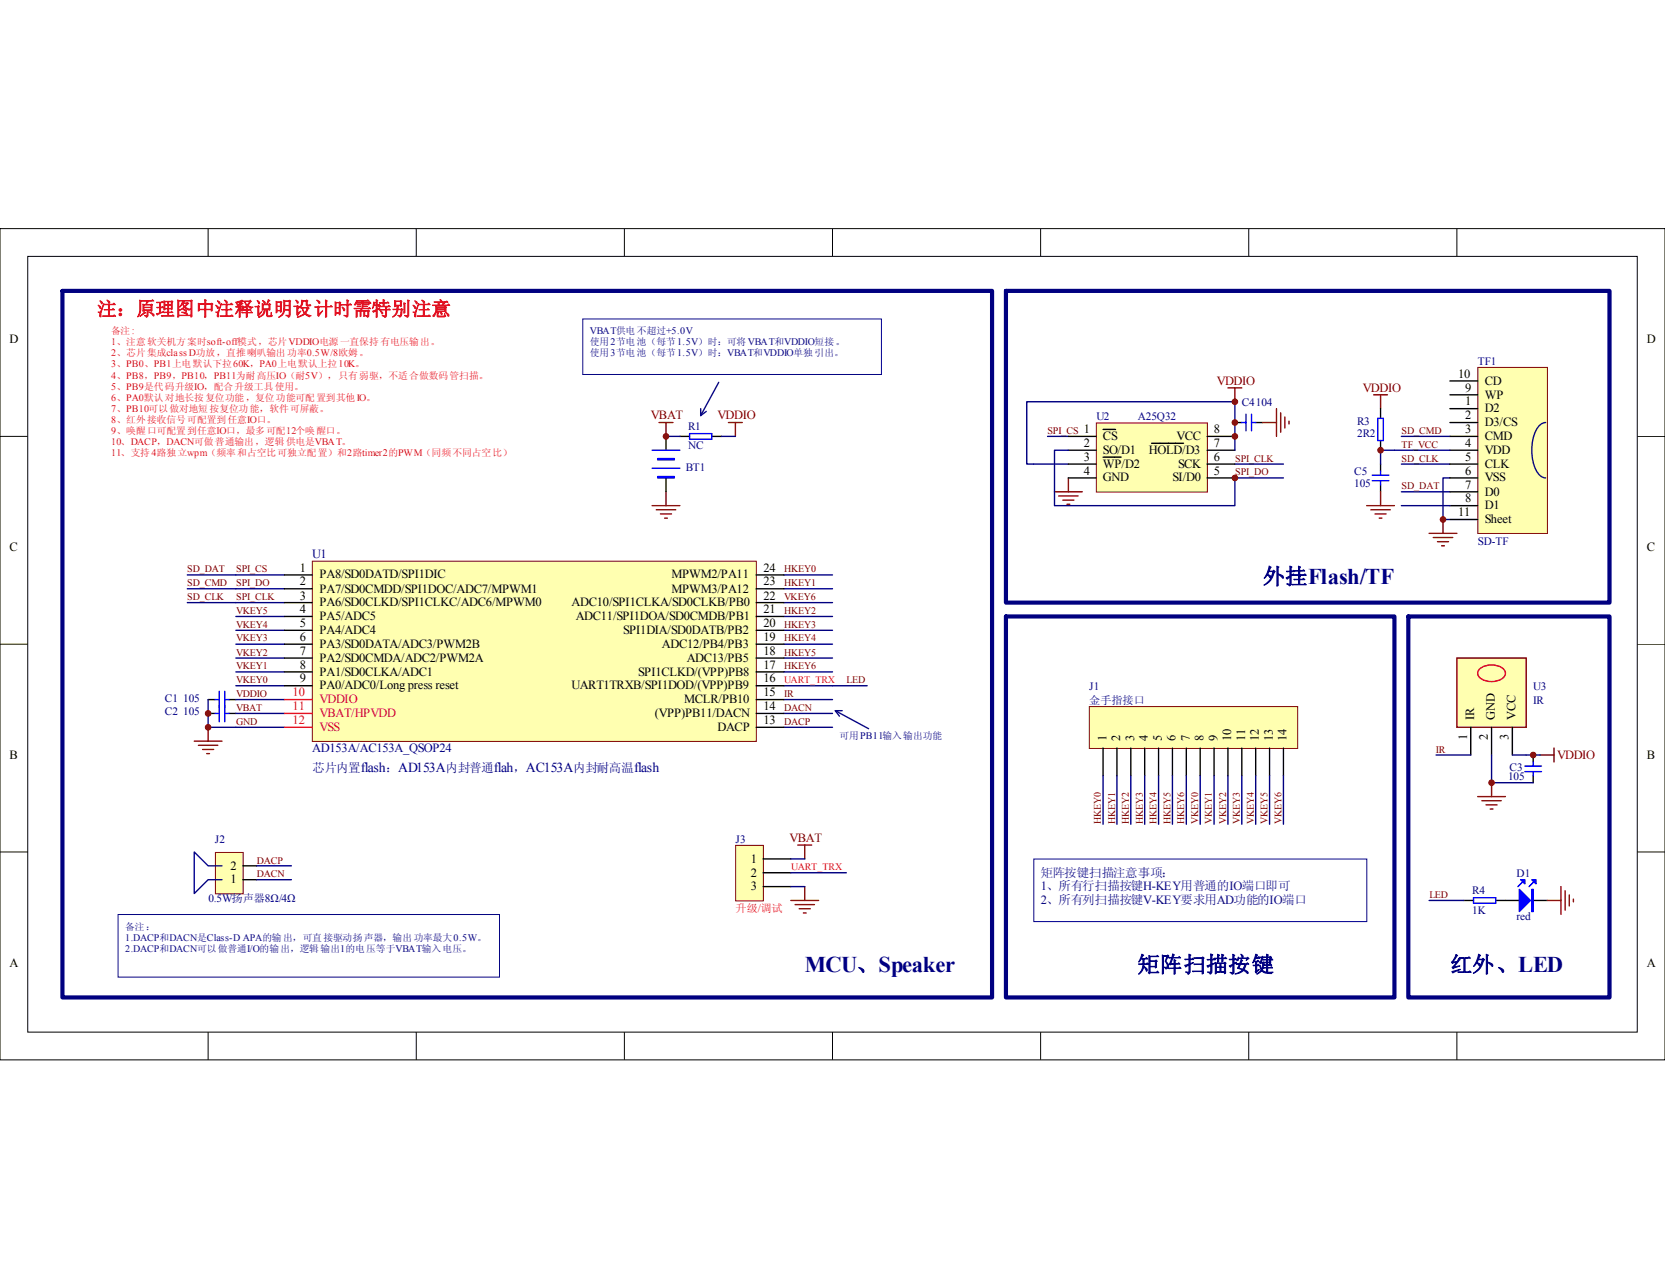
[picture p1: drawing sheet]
<svg xmlns="http://www.w3.org/2000/svg" width="279mm" height="216mm" viewBox="0 0 279 216" stroke-linecap="round" stroke-linejoin="round" font-family="sans-serif">
<g fill="none" stroke="#000" stroke-width=".17">
<path d="M0 38.4h279.4v139.4h-279.4zM34.9 38.3v4.7M69.8 38.3v4.7M104.8 38.3v4.7M139.7 38.3v4.7M174.6 38.3v4.7M209.5 38.3v4.7M244.5 38.3v4.7M4.7 43h270v130.1h-270zM0 73.2h4.7M274.7 73.2h4.7M0 108.1h4.7"/>
<path d="M274.7 108.1h4.7M0 142.9h4.7M274.7 142.9h4.7M34.9 173.1v4.7M69.8 173.1v4.7M104.8 173.1v4.7M139.7 173.1v4.7M174.6 173.1v4.7M209.5 173.1v4.7M244.5 173.1v4.7"/>
</g>
<path d="M10.5 48.8h156v118.5h-156zM168.8 48.8h101.3v52.3h-101.3z" fill="none" stroke="#000080" stroke-width=".7"/>
<path d="M173.5 144.1h55.9v10.5h-55.9z" fill="none" stroke="#11037f" stroke-width=".17"/>
<path d="M248 133.6h4.6M248.7 134.3h3.2M249.4 135h1.8M250.1 135.7h.4M250.3 131.3v2.3M258.4 126.7h2.4M260.8 125.5v2.3" fill="none" stroke="#800000" stroke-width=".23"/>
<path d="M244.5 110.4h11.6v11.6h-11.6z" fill-rule="evenodd" fill="#ffffb0" stroke="#800000" stroke-width=".23"/>
<path d="M246.8 122v4.7M250.3 122v4.7M253.8 122v4.7" fill="none" stroke="#000" stroke-width=".23"/>
<path d="M248.3 112.2a3.3 3.3 0 0 1 4 0 1.01 1.01 0 0 1-.4 1.7 3.1 3.1 0 0 1-3.8-.6l-.1-.4z" fill="none" stroke="#bf0000" stroke-width=".23"/>
<path d="M241 126.7h5.8M253.8 126.7h2.3" fill="none" stroke="#000080" stroke-width=".23"/>
<path d="M36.2 143.1h4.6v6.8h-4.6z" fill="#ffffb0"/>
<path d="M36.2 143h4.6v6.9h-4.6z" fill="none" stroke="#800000" stroke-width=".17"/>
<path d="M257.3 126.7v1.1M257.3 130.1v1.2M40.7 147.6h2.4M40.7 145.2h2.4" fill="none" stroke="#000" stroke-width=".23"/>
<path d="M255.9 129.4h2.8M255.9 128.5h2.8M257.3 127.8v.7M257.3 129.4v.7" fill="none" stroke="#00f" stroke-width=".23"/>
<path d="M173.5 77.9h5.8M175.8 73.2h3.5M207.2 77.9h8.2M207.2 80.2h8.2M250.3 126.7v4.6h7M256.1 126.7h2.3M43.1 145.2h5.8M43.1 147.6h5.8" fill="none" stroke="#000080" stroke-width=".23"/>
<path d="M206.1 65.1h2.3M207.2 65.1v2.3M177 82.5h4.6M177.7 83.2h3.2M178.4 83.9h1.8M179 84.6h.5M179.3 80.2v2.3" fill="none" stroke="#800000" stroke-width=".23"/>
<path d="M184.1 71h18.5v11.5h-18.5z" fill="#ffffb0"/>
<path d="M184 71h18.6v11.5h-18.6z" fill="none" stroke="#800000" stroke-width=".17"/>
<g fill="none" stroke="#000" stroke-width=".23">
<path d="M179.3 73.2h4.6M179.3 75.5h4.6M179.3 77.9h4.6M185.1 72h2.1M185.1 76.7h3M193.3 74.4h5.3M202.6 73.2h4.6M202.6 75.5h4.6M202.6 77.9h4.6M207.2 70.9h1.2M210.7 70.9h1.2M179.3 80.2h4.6"/>
<path d="M202.6 80.2h4.6"/>
</g>
<path d="M208.4 70.9h.7M209.1 69.5v2.8M210 70.9h.7M210 69.5v2.8" fill="none" stroke="#00f" stroke-width=".23"/>
<path d="M179.3 75.5h-2.3v9.3h30.2v-4.6M207.2 75.5v-8.1h-34.9v10.5h1.2M235.2 73.2h8.1M235.2 77.9h8.1M235.2 82.5h8.1M243.3 80.2h-1.2v6.9h1.2" fill="none" stroke="#000080" stroke-width=".23"/>
<g fill="none" stroke="#800000" stroke-width=".23">
<path d="M110.6 70.9h2.3M111.8 70.9v2.3M211.9 70.9h2.3M214.2 68.6v4.6M214.9 69.3v3.2M215.6 70v1.8M216.3 70.6v.5M109.4 84.8h4.7M110.1 85.5h3.3M110.8 86.2h1.9M111.5 86.9h.5M111.8 82.5v2.3"/>
<path d="M239.8 89.5h4.7M240.5 90.2h3.3M241.2 90.9h1.9M241.9 91.6h.5M242.1 87.1v2.4"/>
</g>
<path d="M97.8 53.5h50.1v9.3h-50.1z" fill="none" stroke="#11037f" stroke-width=".17"/>
<path d="M248.1 61.7h11.6v27.8h-11.6z" fill="#ffffb0"/>
<path d="M248 61.6h11.7v27.9h-11.7z" fill="none" stroke="#800000" stroke-width=".17"/>
<g fill="none" stroke="#000" stroke-width=".23">
<path d="M111.8 73.2v2.3M114.1 73.2h1.6M119.4 73.2h1.7M231.7 68.6v1.6M231.7 73.9v1.6M231.7 77.9v1.1M243.3 63.9h4.7M243.3 75.5h4.7M243.3 77.9h4.7M243.3 70.9h4.7M243.3 73.2h4.7M243.3 66.2h4.7"/>
<path d="M243.3 68.6h4.7M111.8 80.2v2.3M231.7 81.3v1.2M243.3 82.5h4.7M243.3 80.2h4.7M243.3 84.8h4.7M243.3 87.1h4.7M245.6 151.1h1.7M251 151.1h4M257.3 151.1h2.3"/>
</g>
<path d="M118.5 69l-.9 .7M120.6 64.1l-3 5.6v-1.1M259.4 70.9a2.05 2.05 0 0 0-1.7 1.3 8 8 0 0 0 .4 7.2l.8 .7 .5 .1M37.3 145.2h-2.4l-2.3-2.3v7l2.3-2.3h2.4" fill="none" stroke="#11037f" stroke-width=".23"/>
<path d="M111.8 73.2h2.3M121.1 73.2h2.3M243.3 75.5h-11.6v2.4M235.2 84.8h8.1M239.8 151.1h5.8" fill="none" stroke="#000080" stroke-width=".23"/>
<g fill="none" stroke="#800000" stroke-width=".23">
<path d="M122.2 70.9h2.4M123.4 70.9v2.3M230.5 66.2h2.3M231.7 66.2v2.4M229.3 84.8h4.7M230 85.5h3.3M230.7 86.2h1.9M231.4 86.9h.5M231.7 82.5v2.3M259.6 151.1h2.3M261.9 148.7v4.7M262.6 149.4v3.3"/>
<path d="M263.3 150.1v1.9M264 150.8v.5"/>
</g>
<path d="M109.4 78.5h4.7M109.4 75.5h4.7M115.7 72.7h3.7v1h-3.7zM230.3 79.7h2.8M231.2 70.2h.9v3.7h-.9zM231.7 79v.7M230.3 80.6h2.8M231.7 80.6v.7M247.3 150.6h3.7v.9h-3.7zM255.7 147.8l-1 .9M257.5 147.8l-.9 .9" fill="none" stroke="#00f" stroke-width=".23"/>
<g fill="#00f" stroke="#00f" stroke-width=".23">
<path d="M257 147.6h.7v.7z"/>
<path d="M255.2 147.6h.7v.7z"/>
<path d="M255 149.2l1.8 1.9-1.8 1.8z"/>
<path d="M110.4 76.9h2.8v.3h-2.8z" fill-rule="evenodd"/>
<path d="M110.4 79.9h2.8v.3h-2.8z" fill-rule="evenodd"/>
<path d="M257 149.2h.3v3.7h-.3z" fill-rule="evenodd"/>
</g>
<path d="M19.8 153.4h64v10.5h-64z" fill="none" stroke="#11037f" stroke-width=".17"/>
<path d="M236.3 103.4h33.8v63.9h-33.8z" fill="none" stroke="#000080" stroke-width=".7"/>
<path d="M182.9 118.6h34.9v7h-34.9z" fill="#ffffb0"/>
<path d="M182.8 118.5h35v7.1h-35z" fill="none" stroke="#800000" stroke-width=".17"/>
<g fill="none" stroke="#000" stroke-width=".23">
<path d="M185.1 125.5v4.6M187.4 125.5v4.6M189.8 125.5v4.6M192.1 125.5v4.6M194.4 125.5v4.6M196.7 125.5v4.6M199.1 125.5v4.6M201.4 125.5v4.6M203.7 125.5v4.6M206.1 125.5v4.6M208.4 125.5v4.6M210.7 125.5v4.6"/>
<path d="M213 125.5v4.6M215.4 125.5v4.6"/>
</g>
<g fill="none" stroke="#000080" stroke-width=".23">
<path d="M185.1 130.1v8.2M187.4 130.1v8.2M189.8 130.1v8.2M192.1 130.1v8.2M194.4 130.1v8.2M196.7 130.1v8.2M199.1 130.1v8.2M201.4 130.1v8.2M203.7 130.1v8.2M206.1 130.1v8.2M208.4 130.1v8.2M210.7 130.1v8.2"/>
<path d="M213 130.1v8.2M215.4 130.1v8.2"/>
</g>
<path d="M168.8 103.4h65.2v63.9h-65.2z" fill="none" stroke="#000080" stroke-width=".7"/>
<g fill="#800000" stroke="#800000" stroke-width=".17">
<circle cx="250.3" cy="131.3" r=".46"/>
<circle cx="257.3" cy="126.7" r=".47"/>
<circle cx="207.2" cy="80.2" r=".46"/>
<circle cx="207.2" cy="67.4" r=".47"/>
<circle cx="207.2" cy="73.2" r=".47"/>
<circle cx="207.2" cy="70.9" r=".46"/>
<circle cx="242.1" cy="87.1" r=".47"/>
<circle cx="231.7" cy="75.5" r=".47"/>
</g>
<path d="M123.5 141.9h4.6v9.2h-4.6z" fill="#ffffb0"/>
<path d="M123.4 141.8h4.7v9.3h-4.7z" fill="none" stroke="#800000" stroke-width=".17"/>
<path d="M34.9 119.7h1.2M34.9 117.4h1.2M38.4 119.7h1.2M38.4 117.4h1.2M128.1 144.1h4.6M128.1 146.4h4.6M128.1 148.7h4.6" fill="none" stroke="#000" stroke-width=".23"/>
<path d="M32.6 124.3h4.7M33.3 125h3.3M34 125.7h1.9M34.7 126.4h.5M34.9 122v2.3M132.7 151.1h4.7M133.4 151.8h3.3M133.9 141.8h2.3M134.1 152.5h1.9M134.8 153.2h.5M135 141.8v2.3M135 148.7v2.4" fill="none" stroke="#800000" stroke-width=".23"/>
<g fill="none" stroke="#000080" stroke-width=".23">
<path d="M31.4 98.8h16.3M31.4 96.4h16.3M131.6 98.8h8.1M131.6 96.4h8.1M31.4 101.1h16.3M34.9 117.4v4.6h12.8M39.6 117.4h8.1M39.6 119.7h8.1M39.6 115h8.1M39.6 112.7h8.1M39.6 110.4h8.1M39.6 108.1h8.1"/>
<path d="M39.6 105.7h8.1M39.6 103.4h8.1M131.6 101.1h8.1M131.6 117.4h8.1M131.6 119.7h8.1M131.6 115h13.9M131.6 112.7h8.1M131.6 110.4h8.1M131.6 108.1h8.1M131.6 105.7h8.1M131.6 103.4h8.1M131.6 122h8.1"/>
<path d="M132.7 146.4h9.3M132.7 148.7h2.3M132.7 144.1h2.3"/>
</g>
<path d="M36.1 119.7h.7M36.1 117.4h.7M36.8 116v5.1M37.7 119.7h.7M37.7 116v5.1M37.7 117.4h.7" fill="none" stroke="#00f" stroke-width=".23"/>
<path d="M140.2 119.2l.7 .9M141.3 119.2h-1.1l5.6 3" fill="none" stroke="#11037f" stroke-width=".23"/>
<circle cx="111.8" cy="73.2" r=".47" fill="#800000" stroke="#800000" stroke-width=".17"/>
<path d="M52.5 94.2h74.4v30.2h-74.4z" fill="#ffffb0"/>
<path d="M52.4 94.1h74.5v30.3h-74.5z" fill="none" stroke="#800000" stroke-width=".17"/>
<g fill="none" stroke="#000" stroke-width=".23">
<path d="M47.7 96.4h4.7M47.7 98.8h4.7M126.9 96.4h4.7M126.9 98.8h4.7M47.7 115h4.7M47.7 112.7h4.7M47.7 110.4h4.7M47.7 108.1h4.7M47.7 101.1h4.7M47.7 103.4h4.7M47.7 105.7h4.7M126.9 115h4.7"/>
<path d="M126.9 112.7h4.7M126.9 110.4h4.7M126.9 108.1h4.7M126.9 119.7h4.7M126.9 101.1h4.7M126.9 103.4h4.7M126.9 105.7h4.7M126.9 117.4h4.7M126.9 122h4.7"/>
</g>
<path d="M47.7 117.4h4.7M47.7 119.7h4.7M47.7 122h4.7" fill="none" stroke="#ee0e22" stroke-width=".23"/>
<g fill="#800000" stroke="#800000" stroke-width=".17">
<circle cx="34.9" cy="119.7" r=".46"/>
<circle cx="34.9" cy="122" r=".46"/>
</g>
<text font-size="3.8" fill="#000080" x="135" y="163.1">MCU、Speaker</text>
<g font-size="3.7" fill="#000080">
<text x="211.9" y="98">外挂Flash/TF</text>
<text x="190.9" y="163.1">矩阵扫描按键</text>
<text x="243.3" y="163.1">红外、LED</text>
</g>
<text font-size="3.3" fill="#ee0e22" x="16.3" y="52.9">注：原理图中注释说明设计时需特别注意</text>
<g font-size="2.1">
<text x="1.6" y="57.6">D</text>
<text x="276.4" y="57.6">D</text>
<text x="244.7" y="63.3">10</text>
<text x="245.9" y="65.7">9</text>
<text x="249.2" y="64.5">CD</text>
<text x="245.9" y="70.4">2</text>
<text x="245.9" y="68">1</text>
<text x="249.2" y="71.5">D3/CS</text>
<text x="249.2" y="66.9">WP</text>
<text x="249.2" y="69.2">D2</text>
<text x="181.9" y="72.6">1</text>
<text x="181.9" y="75">2</text>
<text x="181.9" y="77.3">3</text>
<text x="185.1" y="73.8">CS</text>
<text x="185.1" y="76.1">SO/D1</text>
<text x="192.8" y="76.1">HOLD/D3</text>
<text x="197.4" y="73.8">VCC</text>
<text x="203.7" y="77.3">6</text>
<text x="203.7" y="75">7</text>
<text x="203.7" y="72.6">8</text>
<text x="245.9" y="75">4</text>
<text x="245.9" y="77.3">5</text>
<text x="245.9" y="72.6">3</text>
<text x="249.2" y="76.1">VDD</text>
<text x="249.2" y="73.8">CMD</text>
<text x="181.9" y="79.7">4</text>
<text x="185.1" y="78.5">WP/D2</text>
<text x="185.1" y="80.8">GND</text>
<text x="196.8" y="80.8">SI/D0</text>
<text x="197.7" y="78.5">SCK</text>
<text x="203.7" y="79.7">5</text>
<text x="245.9" y="82">7</text>
<text x="245.9" y="79.7">6</text>
<text x="249.2" y="83.1">D0</text>
<text x="249.2" y="78.5">CLK</text>
<text x="249.2" y="80.8">VSS</text>
<text x="244.7" y="86.6">11</text>
<text x="245.9" y="84.2">8</text>
<text x="249.2" y="85.4">D1</text>
<text x="249.2" y="87.8">Sheet</text>
<text x="1.6" y="92.5">C</text>
<text x="50.3" y="95.9">1</text>
<text x="128.1" y="95.9">24</text>
<text x="276.4" y="92.5">C</text>
<text x="50.3" y="100.6">3</text>
<text x="50.3" y="98.2">2</text>
<text x="53.6" y="101.7">PA6/SD0CLKD/SPI1CLKC/ADC6/MPWM0</text>
<text x="53.6" y="99.4">PA7/SD0CMDD/SPI1DOC/ADC7/MPWM1</text>
<text x="53.6" y="97">PA8/SD0DATD/SPI1DIC</text>
<text x="95.9" y="101.7">ADC10/SPI1CLKA/SD0CLKB/PB0</text>
<text x="112.7" y="97">MPWM2/PA11</text>
<text x="112.7" y="99.4">MPWM3/PA12</text>
<text x="128.1" y="98.2">23</text>
<text x="128.1" y="100.6">22</text>
<text x="50.3" y="107.5">6</text>
<text x="50.3" y="105.2">5</text>
<text x="50.3" y="102.9">4</text>
<text x="53.6" y="106.3">PA4/ADC4</text>
<text x="53.6" y="104.1">PA5/ADC5</text>
<text x="96.6" y="104.1">ADC11/SPI1DOA/SD0CMDB/PB1</text>
<text x="104.6" y="106.3">SPI1DIA/SD0DATB/PB2</text>
<text x="128.1" y="102.9">21</text>
<text x="128.1" y="105.2">20</text>
<text x="128.1" y="107.5">19</text>
<text x="50.3" y="112.2">8</text>
<text x="50.3" y="109.8">7</text>
<text x="53.6" y="113.4">PA1/SD0CLKA/ADC1</text>
<text x="53.6" y="111">PA2/SD0CMDA/ADC2/PWM2A</text>
<text x="53.6" y="108.7">PA3/SD0DATA/ADC3/PWM2B</text>
<text x="107.1" y="113.4">SPI1CLKD/(VPP)PB8</text>
<text x="111.1" y="108.7">ADC12/PB4/PB3</text>
<text x="115.2" y="111">ADC13/PB5</text>
<text x="128.1" y="109.8">18</text>
<text x="128.1" y="112.2">17</text>
<text x="50.3" y="114.5">9</text>
<text x="53.6" y="115.7">PA0/ADC0/Long press reset</text>
<text x="95.9" y="115.7">UART1TRXB/SPI1DOD/(VPP)PB9</text>
<text x="114.8" y="117.9">MCLR/PB10</text>
<text x="128.1" y="119.1">14</text>
<text x="128.1" y="114.5">16</text>
<text x="128.1" y="116.8">15</text>
<text x="109.9" y="120.3">(VPP)PB11/DACN</text>
<text x="120.4" y="122.6">DACP</text>
<text x="128.1" y="121.5">13</text>
<text x="185.7" y="124.4" transform="rotate(-90 185.7 124.4)">1</text>
<text x="188" y="124.4" transform="rotate(-90 188 124.4)">2</text>
<text x="190.3" y="124.4" transform="rotate(-90 190.3 124.4)">3</text>
<text x="192.6" y="124.4" transform="rotate(-90 192.6 124.4)">4</text>
<text x="195" y="124.4" transform="rotate(-90 195 124.4)">5</text>
<text x="197.3" y="124.4" transform="rotate(-90 197.3 124.4)">6</text>
<text x="199.6" y="124.4" transform="rotate(-90 199.6 124.4)">7</text>
<text x="201.9" y="124.4" transform="rotate(-90 201.9 124.4)">8</text>
<text x="204.3" y="124.4" transform="rotate(-90 204.3 124.4)">9</text>
<text x="206.6" y="124.4" transform="rotate(-90 206.6 124.4)">10</text>
<text x="209" y="124.4" transform="rotate(-90 209 124.4)">11</text>
<text x="211.2" y="124.4" transform="rotate(-90 211.2 124.4)">12</text>
<text x="213.6" y="124.4" transform="rotate(-90 213.6 124.4)">13</text>
<text x="215.9" y="124.4" transform="rotate(-90 215.9 124.4)">14</text>
<text x="246.2" y="124.1" transform="rotate(-90 246.2 124.1)">1</text>
<text x="247.4" y="120.8" transform="rotate(-90 247.4 120.8)">IR</text>
<text x="249.7" y="124.1" transform="rotate(-90 249.7 124.1)">2</text>
<text x="250.9" y="120.8" transform="rotate(-90 250.9 120.8)">GND</text>
<text x="253.2" y="124.1" transform="rotate(-90 253.2 124.1)">3</text>
<text x="254.3" y="120.8" transform="rotate(-90 254.3 120.8)">VCC</text>
<text x="1.6" y="127.3">B</text>
<text x="276.4" y="127.3">B</text>
<text x="38.7" y="148.2">1</text>
<text x="38.7" y="145.9">2</text>
<text x="126" y="144.7">1</text>
<text x="126" y="147.1">2</text>
<text x="126" y="149.4">3</text>
<text x="1.6" y="162.1">A</text>
<text x="276.4" y="162.1">A</text>
</g>
<g font-size="2.1" fill="#800000">
<text x="204.2" y="64.5">VDDIO</text>
<text x="228.7" y="65.7">VDDIO</text>
<text x="109.2" y="70.4">VBAT</text>
<text x="120.4" y="70.4">VDDIO</text>
<text x="261.3" y="127.3">VDDIO</text>
<text x="132.5" y="141.2">VBAT</text>
</g>
<g font-size="2.1" fill="#000080">
<text x="52.4" y="93.6">U1</text>
<text x="52.4" y="129.5">芯片内置flash：AD153A内封普通flah，AC153A内封耐高温flash</text>
<text x="52.4" y="126.2">AD153A/AC153A_QSOP24</text>
</g>
<g font-size="2.1" fill="#ee0e22">
<text x="49.1" y="116.8">10</text>
<text x="49.1" y="119.1">11</text>
<text x="53.6" y="117.9">VDDIO</text>
<text x="49.1" y="121.5">12</text>
<text x="53.6" y="120.3">VBAT/HPVDD</text>
<text x="53.6" y="122.6">VSS</text>
</g>
<g font-size="2.1" fill="#11037f">
<text x="174.7" y="147.1">矩阵按键扫描注意事项：</text>
<text x="174.7" y="149.4">1、所有行扫描按键H-KEY用普通的IO端口即可</text>
<text x="174.7" y="151.6">2、所有列扫描按键V-KEY要求用AD功能的IO端口</text>
</g>
<g font-size="1.9" fill="#000080">
<text x="248" y="61.2">TF1</text>
<text x="184" y="70.4">U2</text>
<text x="190.9" y="70.4">A25Q32</text>
<text x="208.4" y="68.2">C4104</text>
<text x="227.8" y="71.4">R3</text>
<text x="115.5" y="72.1">R1</text>
<text x="115.5" y="75.4">NC</text>
<text x="227.8" y="73.2">2R2</text>
<text x="115.1" y="79.1">BT1</text>
<text x="227.2" y="79.8">C5</text>
<text x="227.2" y="81.6">105</text>
<text x="248" y="91.4">SD-TF</text>
<text x="27.7" y="120">C2</text>
<text x="27.7" y="117.7">C1</text>
<text x="30.7" y="120">105</text>
<text x="30.7" y="117.7">105</text>
<text x="182.8" y="115.8">J1</text>
<text x="182.8" y="118.1">金手指接口</text>
<text x="257.3" y="115.8">U3</text>
<text x="257.3" y="118.1">IR</text>
<text x="253.1" y="130.9">105</text>
<text x="253.3" y="129.3">C3</text>
<text x="36.1" y="141.4">J2</text>
<text x="123.4" y="141.4">J3</text>
<text x="247.1" y="149.9">R4</text>
<text x="254.5" y="147.2">D1</text>
<text x="35" y="151.4">0.5W扬声器8Ω/4Ω</text>
<text x="247.1" y="153.2">1K</text>
<text x="254.5" y="154.3">red</text>
</g>
<text font-size="1.9" fill="#ee0e22" x="123.4" y="153">升级/调试</text>
<g font-size="1.7" fill="#ee0e22">
<text x="18.6" y="57.9">1、注意软关机方案时soft-off模式，芯片VDDIO电源一直保持有电压输出。</text>
<text x="18.6" y="59.8">2、芯片集成class D功放，直推喇叭输出功率0.5W/8欧姆。</text>
<text x="18.6" y="61.6">3、PB0、PB1上电默认下拉60K，PA0上电默认上拉10K。</text>
<text x="18.6" y="63.5">4、PB8，PB9，PB10，PB11为耐高压IO（耐5V），只有弱驱，不适合做数码管扫描。</text>
<text x="18.6" y="65.4">5、PB9是代码升级IO，配合升级工具使用。</text>
<text x="18.6" y="67.2">6、PA0默认对地长按复位功能，复位功能可配置到其他IO。</text>
<text x="18.6" y="69.1">7、PB10可以做对地短按复位功能，软件可屏蔽。</text>
<text x="18.6" y="71">8、红外接收信号可配置到任意IO口。</text>
<text x="18.6" y="72.8">9、唤醒口可配置到任意IO口，最多可配12个唤醒口。</text>
<text x="18.6" y="74.7">10、DACP，DACN可做普通输出，逻辑供电是VBAT。</text>
<text x="18.6" y="76.5">11、支持4路独立wpm（频率和占空比可独立配置）和2路timer2的PWM（同频不同占空比）</text>
<text x="131.6" y="114.6">UART_TRX</text>
<text x="132.8" y="146">UART_TRX</text>
</g>
<g font-size="1.7" fill="#11037f">
<text x="99" y="56">VBAT供电不超过+5.0V</text>
<text x="21" y="157.8">1.DACP和DACN是Class-D APA的输出，可直接驱动扬声器，输出功率最大0.5W。</text>
<text x="21" y="159.7">2.DACP和DACN可以做普通I/O的输出，逻辑输出1的电压等于VBAT输入电压。</text>
</g>
<g font-size="1.7" fill="#800000">
<text x="175.8" y="72.8">SPI_CS</text>
<text x="207.3" y="77.5">SPI_CLK</text>
<text x="235.2" y="72.8">SD_CMD</text>
<text x="235.2" y="77.5">SD_CLK</text>
<text x="235.2" y="75.1">TF_VCC</text>
<text x="207.3" y="79.8">SPI_DO</text>
<text x="235.2" y="82">SD_DAT</text>
<text x="31.4" y="98.4">SD_CMD</text>
<text x="31.4" y="100.7">SD_CLK</text>
<text x="31.4" y="96">SD_DAT</text>
<text x="39.6" y="96">SPI_CS</text>
<text x="39.6" y="100.7">SPI_CLK</text>
<text x="39.6" y="98.4">SPI_DO</text>
<text x="131.6" y="96">HKEY0</text>
<text x="131.6" y="98.4">HKEY1</text>
<text x="131.6" y="100.7">VKEY6</text>
<text x="39.6" y="107.6">VKEY3</text>
<text x="39.6" y="105.3">VKEY4</text>
<text x="39.6" y="103">VKEY5</text>
<text x="131.6" y="103">HKEY2</text>
<text x="131.6" y="105.3">HKEY3</text>
<text x="131.6" y="107.6">HKEY4</text>
<text x="39.6" y="112.3">VKEY1</text>
<text x="39.6" y="110">VKEY2</text>
<text x="131.6" y="110">HKEY5</text>
<text x="131.6" y="112.3">HKEY6</text>
<text x="39.6" y="119.3">VBAT</text>
<text x="39.6" y="116.9">VDDIO</text>
<text x="39.6" y="114.6">VKEY0</text>
<text x="131.6" y="119.3">DACN</text>
<text x="131.6" y="116.9">IR</text>
<text x="142.1" y="114.6">LED</text>
<text x="39.6" y="121.6">GND</text>
<text x="131.6" y="121.6">DACP</text>
<text x="241" y="126.2">IR</text>
<text x="184.7" y="138.3" transform="rotate(-90 184.7 138.3)">HKEY0</text>
<text x="187.1" y="138.3" transform="rotate(-90 187.1 138.3)">HKEY1</text>
<text x="189.4" y="138.3" transform="rotate(-90 189.4 138.3)">HKEY2</text>
<text x="191.8" y="138.3" transform="rotate(-90 191.8 138.3)">HKEY3</text>
<text x="194.1" y="138.3" transform="rotate(-90 194.1 138.3)">HKEY4</text>
<text x="196.4" y="138.3" transform="rotate(-90 196.4 138.3)">HKEY5</text>
<text x="198.7" y="138.3" transform="rotate(-90 198.7 138.3)">HKEY6</text>
<text x="201.1" y="138.3" transform="rotate(-90 201.1 138.3)">VKEY0</text>
<text x="203.4" y="138.3" transform="rotate(-90 203.4 138.3)">VKEY1</text>
<text x="205.7" y="138.3" transform="rotate(-90 205.7 138.3)">VKEY2</text>
<text x="208" y="138.3" transform="rotate(-90 208 138.3)">VKEY3</text>
<text x="210.4" y="138.3" transform="rotate(-90 210.4 138.3)">VKEY4</text>
<text x="212.7" y="138.3" transform="rotate(-90 212.7 138.3)">VKEY5</text>
<text x="215.1" y="138.3" transform="rotate(-90 215.1 138.3)">VKEY6</text>
<text x="43.1" y="147.2">DACN</text>
<text x="43.1" y="144.9">DACP</text>
<text x="239.9" y="150.6">LED</text>
</g>
<text font-size="1.6" fill="#ee0e22" x="18.6" y="56">备注:</text>
<g font-size="1.6" fill="#11037f">
<text x="99" y="57.9">使用2节电池（每节1.5V）时：可将VBAT和VDDIO短接。</text>
<text x="99" y="59.8">使用3节电池（每节1.5V）时：VBAT和VDDIO单独引出。</text>
<text x="21" y="156">备注：</text>
</g>
<text font-size="1.6" fill="#000080" x="140.9" y="124">可用PB11输入输出功能</text>
</svg>
